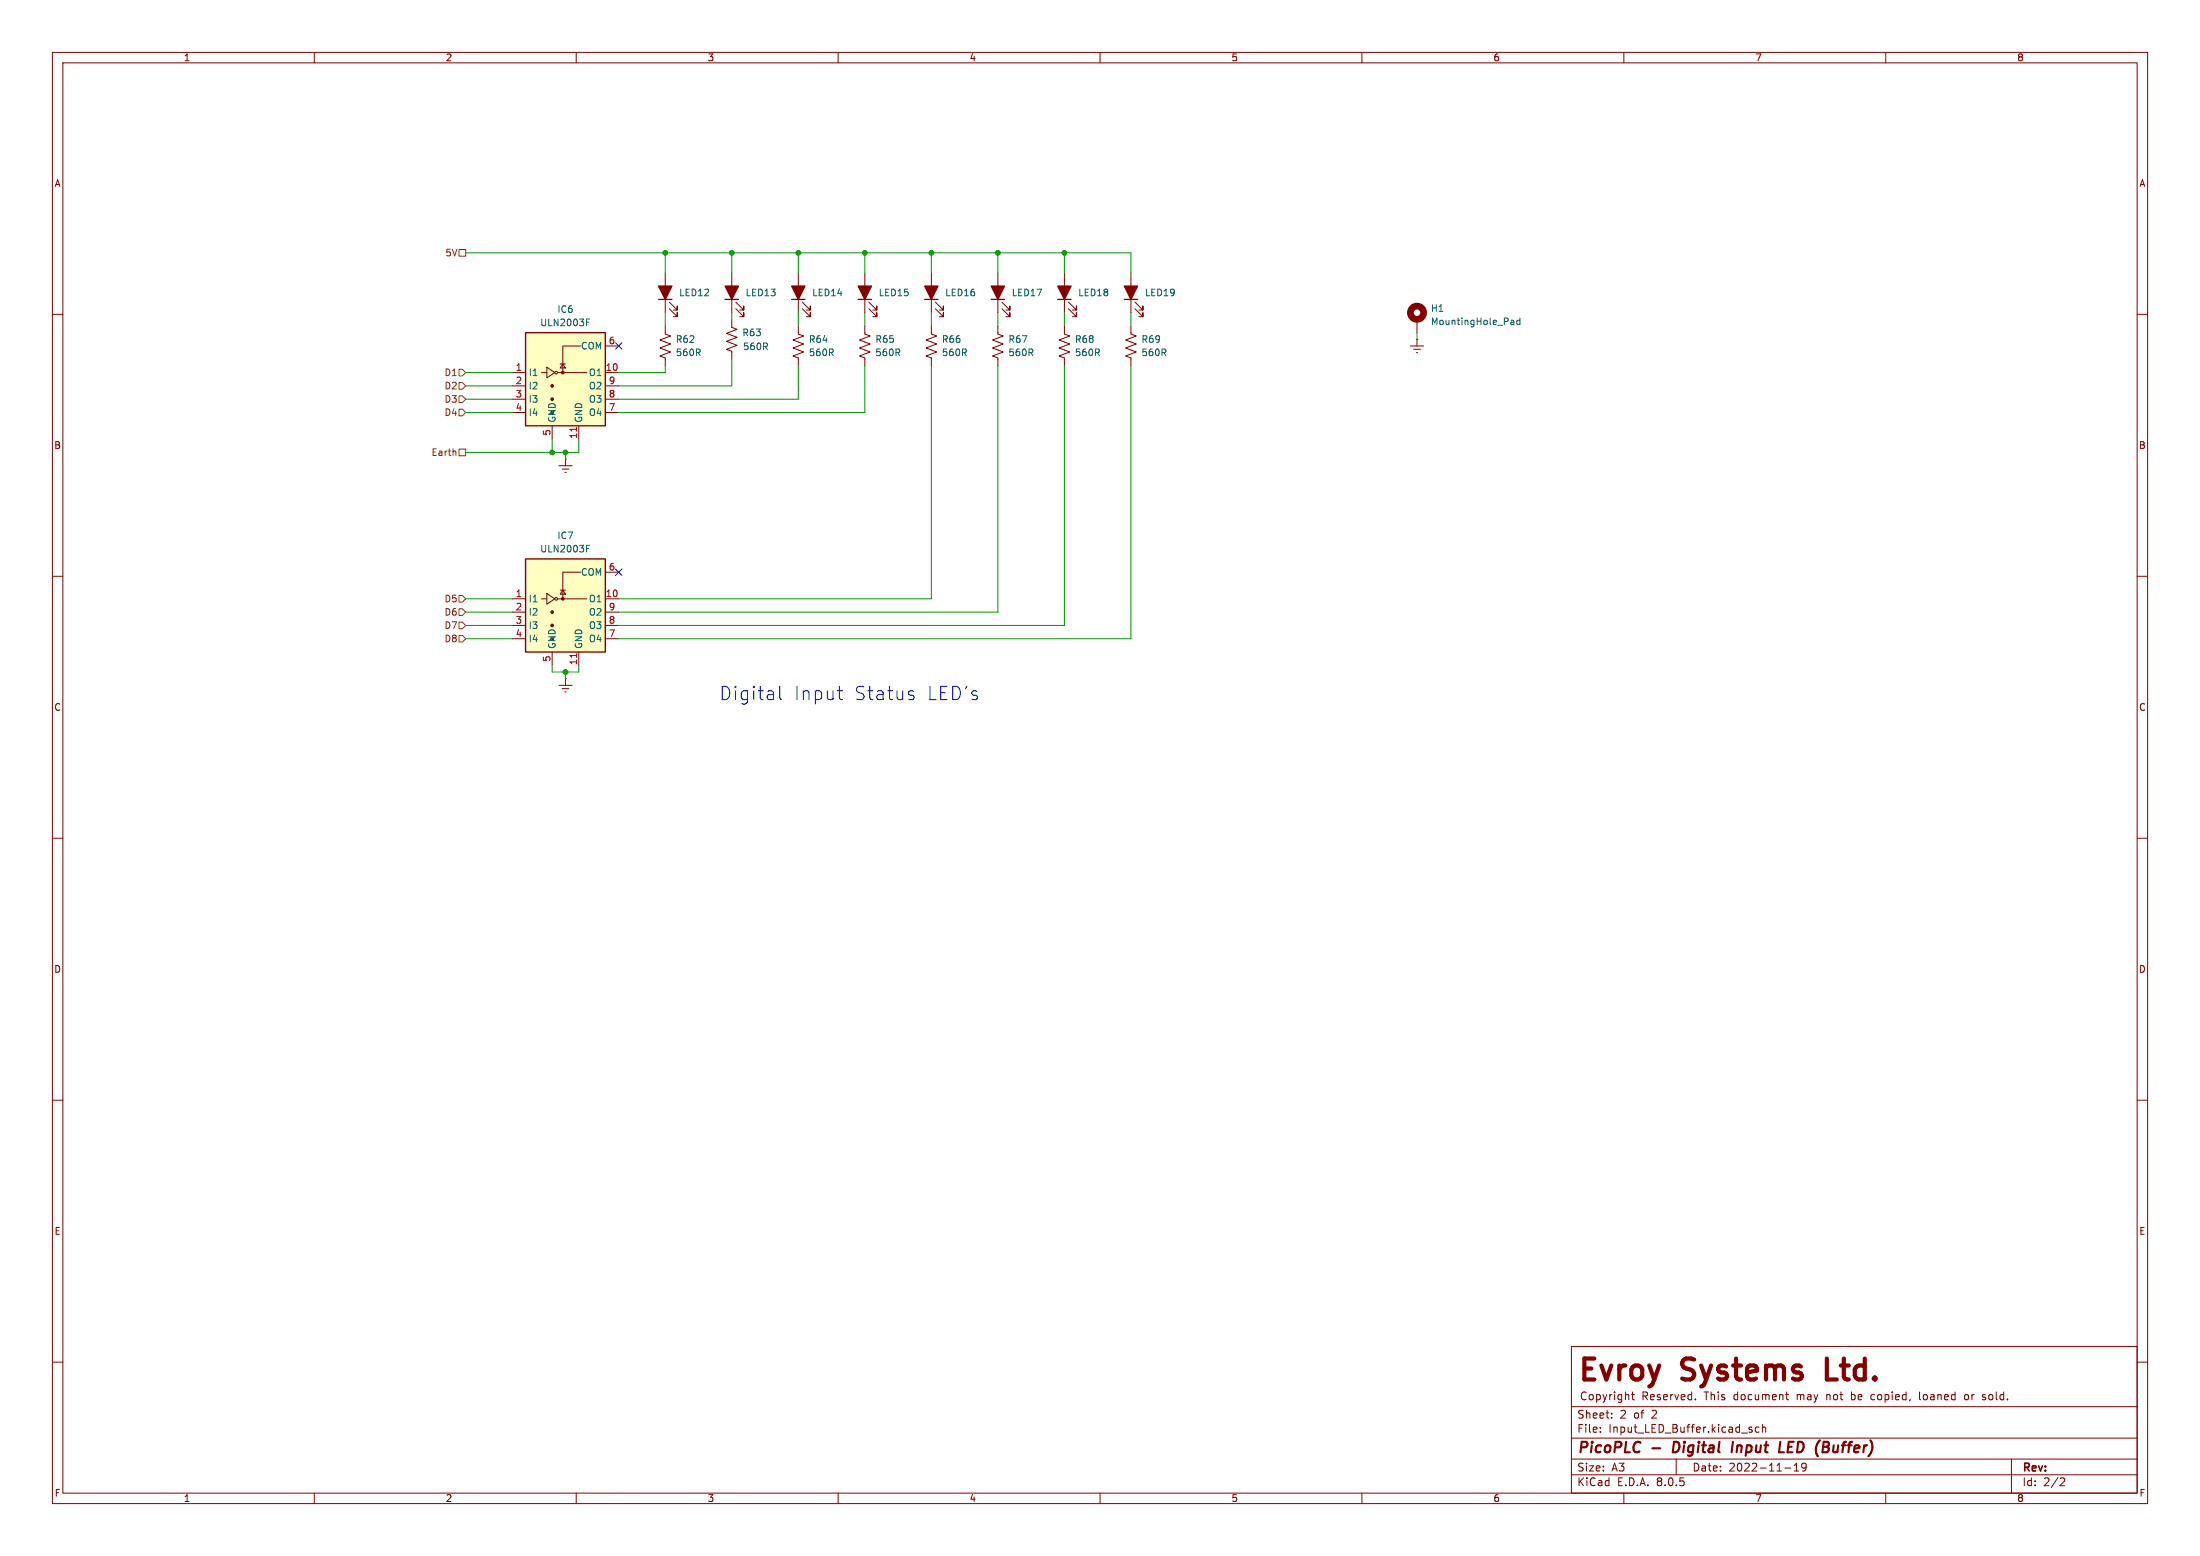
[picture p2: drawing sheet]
<svg xmlns="http://www.w3.org/2000/svg" width="420mm" height="297mm" viewBox="0 0 420 297" stroke-linecap="round" stroke-linejoin="round" font-family="sans-serif">
<g fill="none" stroke="#840000" stroke-width=".19">
<path d="M10 10h400v277h-400zM12 12h396v273h-396zM60 10v2M110 10v2M160 10v2M210 10v2M260 10v2M310 10v2M360 10v2M10 60h2M152.4 52.1v7.6M153.2 58.9l1.5 1.6v-.8v.8h-.8"/>
<path d="M153.2 57.7l1.5 1.5v-.8v.8h-.8M408 60h2M152.4 62.2v1.6l1 .3-2 .8 2 .8-2 .7 2 .8-2 .7 1 .4v1.6M190.5 62.2v1.6l1 .3-2 .8 2 .8-2 .7 2 .8-2 .7 1 .4v1.6M203.2 62.2v1.6l1 .3-2 .8 2 .8-2 .7 2 .8-2 .7 1 .4v1.6M269.2 66h2.6M269.9 66.7h1.2M270.4 67.3h.2M270.5 64.8h.1M270.5 64.8v1.2M10 110h2M408 110h2"/>
<path d="M10 160h2M408 160h2M10 210h2M408 210h2M10 260h2M300 257h108v28h-108zM408 260h2M300 278.5h108M300 274.5h108M300 268.5h108M305.5 273.2v.2M305.5 272.5v.1"/>
<path d="M307.7 270.5v.2M307.7 269.8v.1M320 278.5v3M334.1 272.9l.3 .1 .1 .2-.2 .2h-.3M334.1 272.4l.3 .1M335.8 272.5l-.4-.1-.3 .3 .1 .6h.6M336.4 272.5l.3-.1 .3 .1 .1 .9M336.4 271.9v1.5M342.5 279.7l.4-.4v1.5M344.8 279.9l-.3 .3h-.3l-.3-.3 .2-.5 .4-.1 .2 .1a.99 .99 0 0 1-.3 1.4h-.3M357.2 266.5v.5M366.4 265.7v1.3l.3 .2"/>
<path d="M375.5 266.2l-.3 .1-.2 .2 .1 .5 .4 .2M378.5 266.3h.5M378.5 266.6l.5 .2M379 267.1l-.4 .1M384 278.5v6.5M60 285v2M110 285v2M160 285v2M210 285v2M260 285v2M300 281.5h108M310 285v2"/>
<path d="M340.7 280.2h1.2M342.5 280.8h.9M360 285v2M393.5 282.1l.5 .1 .2 .3-1 1.1h1"/>
</g>
<path d="M319.6 275.2l-.3 2h.5M330.8 275.2l-.2 2M339.6 277.2h1M341.5 275.2l-.3 2h1M347.4 274.9l-.1 .1M348.2 275.2h.6l.3 .2M349.1 276.8l-.4 .4M349.1 275.8l-.4 .4 .3 .1 .1 .2" fill="none" stroke="#840000" stroke-width=".4"/>
<path d="M348.8 259.3v4h1.9" fill="none" stroke="#840000" stroke-width=".8"/>
<path d="M151.1 57.2h2.6" fill="none" stroke="#840000" stroke-width=".25"/>
<path d="M151.1 54.6h2.6l-1.3 2.6z" fill="#840000" stroke="#840000" stroke-width=".25"/>
<path d="M100.3 63.5h15.3v17.8h-15.3z" fill="#ffffc2"/>
<path d="M176.5 57.2h2.6M100.3 63.5h15.3v17.8h-15.3z" fill="none" stroke="#840000" stroke-width=".25"/>
<g fill="#840000" stroke="#840000" stroke-width=".19">
<circle cx="105.4" cy="76.2" r=".25"/>
<circle cx="105.4" cy="73.7" r=".25"/>
<circle cx="107.4" cy="71.1" r=".25"/>
</g>
<g fill="none" stroke="#840000" stroke-width=".19">
<path d="M177.8 52.1v7.6M178.6 58.9l1.5 1.6v-.8v.8h-.8M178.6 57.7l1.5 1.5v-.8v.8h-.8M97.8 71.1h2.5M97.8 73.7h2.5M97.8 76.2h2.5M97.8 78.7h2.5M103.4 71.1h1M104.4 70.1l1.5 1-1.5 1zM106.4 71.1h5.6M106.9 69.5h1M107.4 69.5l.5 .7h-1z"/>
<path d="M110.9 66h-3.5v5.1M115.6 71.1h2.5M115.6 73.7h2.5M115.6 76.2h2.5M115.6 78.7h2.5M115.6 66h2.5M177.8 62.2v1.6l1 .3-2 .8 2 .8-2 .7 2 .8-2 .7 1 .4v1.6M105.4 81.3v2.5M106.7 88.9h2.5M107.3 89.5h1.3M107.8 90.2h.3M107.9 87.6h.1"/>
<path d="M107.9 87.6v1.3M110.5 81.3v2.5"/>
<circle cx="106.2" cy="71.1" r=".25"/>
</g>
<path d="M110.1 81.6v.7" fill="none" stroke="#a90000" stroke-width=".19"/>
<path d="M112 61.5h.4M112 60.9h.6" fill="none" stroke="#006464" stroke-width=".19"/>
<path d="M176.5 54.6h2.6l-1.3 2.6z" fill="#840000" stroke="#840000" stroke-width=".25"/>
<path d="M100.3 106.7h15.3v17.8h-15.3z" fill="#ffffc2"/>
<path d="M125.7 57.2h2.6M138.4 57.2h2.6M163.8 57.2h2.6M189.2 57.2h2.6M201.9 57.2h2.6M214.6 57.2h2.6M100.3 106.7h15.3v17.8h-15.3z" fill="none" stroke="#840000" stroke-width=".25"/>
<g fill="#840000" stroke="#840000" stroke-width=".19">
<circle cx="105.4" cy="119.4" r=".25"/>
<circle cx="105.4" cy="116.8" r=".25"/>
<circle cx="107.4" cy="114.3" r=".25"/>
</g>
<g fill="none" stroke="#840000" stroke-width=".19">
<path d="M127 52.1v7.6M127.8 58.9l1.5 1.6v-.8v.8h-.8M127.8 57.7l1.5 1.5v-.8v.8h-.8M139.7 52.1v7.6M140.5 58.9l1.5 1.6v-.8v.8h-.8M140.5 57.7l1.5 1.5v-.8v.8h-.8M165.1 52.1v7.6M165.9 58.9l1.5 1.6v-.8v.8h-.8M165.9 57.7l1.5 1.5v-.8v.8h-.8M190.5 52.1v7.6M191.3 58.9l1.5 1.6v-.8v.8h-.8M191.3 57.7l1.5 1.5v-.8v.8h-.8"/>
<path d="M203.2 52.1v7.6M204 58.9l1.5 1.6v-.8v.8h-.8M204 57.7l1.5 1.5v-.8v.8h-.8M215.9 52.1v7.6M216.7 58.9l1.5 1.6v-.8v.8h-.8M216.7 57.7l1.5 1.5v-.8v.8h-.8M127 62.2v1.6l1 .3-2 .8 2 .8-2 .7 2 .8-2 .7 1 .4v1.6M139.7 61v1.5l1 .4-2 .7 2 .8-2 .8 2 .7-2 .8 1 .4v1.5M165.1 62.2v1.6l1 .3-2 .8 2 .8-2 .7 2 .8-2 .7 1 .4v1.6M215.9 62.2v1.6l1 .3-2 .8 2 .8-2 .7 2 .8-2 .7 1 .4v1.6M270.5 61v2.5M97.8 114.3h2.5"/>
<path d="M97.8 116.8h2.5M97.8 119.4h2.5M103.4 114.3h1M104.4 113.3l1.5 1-1.5 1zM106.4 114.3h5.6M106.9 112.6h1M107.4 112.6l.5 .8h-1zM110.9 109.2h-3.5v5.1M115.6 114.3h2.5M115.6 116.8h2.5M115.6 119.4h2.5M115.6 109.2h2.5"/>
<path d="M97.8 121.9h2.5M105.4 124.5v2.5M106.7 130.8h2.5M107.3 131.4h1.3M107.8 132.1h.3M107.9 129.5h.1M107.9 129.5v1.3M110.5 124.5v2.5M115.6 121.9h2.5"/>
<circle cx="106.2" cy="114.3" r=".25"/>
</g>
<path d="M110.1 124.8v.7" fill="none" stroke="#a90000" stroke-width=".19"/>
<path d="M288.6 61.1l.4 .2v.7M289 61.9l-.4 .1M289 61.4l-.4 .1M290.2 61.2l-.4-.1-.3 .3 .2 .5h.5M290.2 60.7v1.3M112 104.7h.4M112 104.1h.6" fill="none" stroke="#006464" stroke-width=".19"/>
<g fill="#840000" stroke="#840000" stroke-width=".25">
<path d="M214.6 54.6h2.6l-1.3 2.6z"/>
<path d="M163.8 54.6h2.6l-1.3 2.6z"/>
<path d="M201.9 54.6h2.6l-1.3 2.6z"/>
<path d="M189.2 54.6h2.6l-1.3 2.6z"/>
<path d="M125.7 54.6h2.6l-1.3 2.6z"/>
<path d="M138.4 54.6h2.6l-1.3 2.6z"/>
</g>
<circle cx="270.5" cy="59.7" r="1.27" fill="none" stroke="#840000" stroke-width="1.3"/>
<path d="M87.6 47.6h1.3v1.3h-1.3zM87.6 70.5h.7l.6 .6-.6 .7h-.7zM87.6 75.6h.7l.6 .6-.6 .6h-.7zM87.6 78.1h.7l.6 .6-.6 .7h-.7zM87.6 73h.7l.6 .7-.6 .6h-.7zM87 86.2v.7M87.6 85.7h1.3v1.3h-1.3zM87.6 118.7h.7l.6 .7-.6 .6h-.7zM87.6 116.2h.7l.6 .6-.6 .7h-.7zM87.6 113.7h.7l.6 .6-.6 .6h-.7zM87.6 121.3h.7l.6 .6-.6 .7h-.7z" fill="none" stroke="#725600" stroke-width=".19"/>
<path d="M148.9 131v2.2l.3 .3M159.9 131.8h.9M160.4 133.4l.4 .1M173.8 131.8l.6 .2M173.8 132.7l.6 .1 .1 .4-.3 .3h-.5" fill="none" stroke="#0000c2" stroke-width=".19"/>
<g fill="none" stroke="#009600" stroke-width=".19">
<path d="M88.9 48.3h127v3.8M127 48.3v3.8M127 59.7v2.5M139.7 48.3v3.8M139.7 59.7v1.3M152.4 48.3v3.8M152.4 59.7v2.5M165.1 48.3v3.8M165.1 59.7v2.5M177.8 48.3v3.8M177.8 59.7v2.5M190.5 48.3v3.8"/>
<path d="M190.5 59.7v2.5M203.2 48.3v3.8M203.2 59.7v2.5M215.9 59.7v2.5M88.9 78.7h8.9M88.9 76.2h8.9M88.9 73.7h8.9M88.9 71.1h8.9M127 69.9v1.2h-8.9M139.7 68.6v5.1h-21.6M152.4 69.9v6.3h-34.3M165.1 69.9v8.8h-47"/>
<path d="M177.8 69.9v44.4h-59.7M190.5 69.9v46.9h-72.4M203.2 69.9v49.5h-85.1M215.9 69.9v52h-97.8M270.5 63.5v1.3M105.4 83.8v2.6M107.9 86.4v1.2M110.5 83.8v2.6h-21.6M88.9 116.8h8.9M88.9 114.3h8.9M88.9 119.4h8.9M88.9 121.9h8.9"/>
<path d="M105.4 127v1.3h5.1v-1.3M107.9 128.3v1.2"/>
</g>
<path d="M117.5 65.4l1.2 1.2M118.7 65.4l-1.2 1.2M117.5 108.6l1.2 1.2M118.7 108.6l-1.2 1.2" fill="none" stroke="#000084" stroke-width=".19"/>
<g fill="#009600" stroke="#009600" stroke-width=".19">
<circle cx="177.8" cy="48.3" r=".46"/>
<circle cx="152.4" cy="48.3" r=".46"/>
<circle cx="165.1" cy="48.3" r=".46"/>
<circle cx="190.5" cy="48.3" r=".46"/>
<circle cx="203.2" cy="48.3" r=".46"/>
<circle cx="139.7" cy="48.3" r=".46"/>
<circle cx="105.4" cy="86.4" r=".46"/>
<circle cx="127" cy="48.3" r=".46"/>
<circle cx="107.9" cy="128.3" r=".46"/>
<circle cx="107.9" cy="86.4" r=".46"/>
</g>
<g font-size="5.6" fill="#840000">
<text x="301" y="264.7">Evroy</text>
<text x="321.4" y="264.7">Systems</text>
<text x="350.5" y="264.7">Ltd.</text>
</g>
<g font-size="3.5" fill="#0000c2">
<text x="137.2" y="133.9">Digital</text>
<text x="151.4" y="133.9">Input</text>
<text x="162.8" y="133.9">Status</text>
<text x="176.7" y="133.9">LED's</text>
</g>
<g font-size="2.8" fill="#840000">
<text x="301" y="277.9">PicoPLC</text>
<text x="315.4" y="277.9">-</text>
<text x="320.2" y="277.9">Digital</text>
<text x="332.2" y="277.9">Input</text>
<text x="342.1" y="277.9">LED</text>
<text x="349.8" y="277.9">(Buffer)</text>
</g>
<g font-size="2.1" fill="#840000">
<text x="301.5" y="267.5">Copyright</text>
<text x="313.4" y="267.5">Reserved.</text>
<text x="325.4" y="267.5">This</text>
<text x="331.1" y="267.5">document</text>
<text x="343.3" y="267.5">may</text>
<text x="349.1" y="267.5">not</text>
<text x="353.9" y="267.5">be</text>
<text x="357.9" y="267.5">copied,</text>
<text x="367.2" y="267.5">loaned</text>
<text x="376" y="267.5">or</text>
<text x="379.6" y="267.5">sold.</text>
<text x="301" y="273.7">File:</text>
<text x="301" y="271">Sheet:</text>
<text x="307.1" y="273.7">Input_LED_Buffer.kicad_sch</text>
<text x="309.2" y="271">2</text>
<text x="311.9" y="271">of</text>
<text x="315.5" y="271">2</text>
<text x="301" y="281.1">Size:</text>
<text x="307.6" y="281.1">A3</text>
<text x="323" y="281.1">Date:</text>
<text x="330" y="281.1">2022-11-19</text>
<text x="386" y="281.3">Rev:</text>
<text x="301" y="283.9">KiCad</text>
<text x="308.7" y="283.9">E.D.A.</text>
<text x="316.3" y="283.9">8.0.5</text>
<text x="386" y="283.9">Id:</text>
<text x="390.1" y="283.9">2/2</text>
</g>
<g font-size="1.8" fill="#840000">
<text x="35" y="11.9">1</text>
<text x="85" y="11.9">2</text>
<text x="135" y="11.9">3</text>
<text x="185" y="11.9">4</text>
<text x="235" y="11.9">5</text>
<text x="285" y="11.9">6</text>
<text x="335" y="11.9">7</text>
<text x="385" y="11.9">8</text>
<text x="10.3" y="35.9">A</text>
<text x="408.3" y="35.9">A</text>
<text x="10.3" y="85.9">B</text>
<text x="408.2" y="85.9">B</text>
<text x="10.3" y="135.9">C</text>
<text x="408.2" y="135.9">C</text>
<text x="10.3" y="185.9">D</text>
<text x="408.2" y="185.9">D</text>
<text x="10.3" y="235.9">E</text>
<text x="408.3" y="235.9">E</text>
<text x="10.3" y="285.9">F</text>
<text x="35" y="286.9">1</text>
<text x="85" y="286.9">2</text>
<text x="135" y="286.9">3</text>
<text x="185" y="286.9">4</text>
<text x="235" y="286.9">5</text>
<text x="285" y="286.9">6</text>
<text x="335" y="286.9">7</text>
<text x="385" y="286.9">8</text>
<text x="408.3" y="285.9">F</text>
</g>
<g font-size="1.8" fill="#725600">
<text x="84.9" y="49.1">5V</text>
<text x="84.8" y="72">D1</text>
<text x="84.8" y="77.1">D3</text>
<text x="84.8" y="74.5">D2</text>
<text x="84.8" y="79.6">D4</text>
<text x="82.3" y="87.2">Earth</text>
<text x="84.8" y="117.7">D6</text>
<text x="84.8" y="115.2">D5</text>
<text x="84.8" y="120.2">D7</text>
<text x="84.8" y="122.8">D8</text>
</g>
<g font-size="1.8" fill="#006464">
<text x="106.3" y="59.9">IC6</text>
<text x="129.5" y="56.7">LED12</text>
<text x="142.2" y="56.7">LED13</text>
<text x="154.9" y="56.7">LED14</text>
<text x="167.6" y="56.7">LED15</text>
<text x="180.3" y="56.7">LED16</text>
<text x="193" y="56.7">LED17</text>
<text x="205.7" y="56.7">LED18</text>
<text x="218.4" y="56.7">LED19</text>
<text x="273.1" y="59.7">H1</text>
<text x="103" y="62.5">ULN2003F</text>
<text x="128.9" y="65.6">R62</text>
<text x="141.6" y="64.4">R63</text>
<text x="154.3" y="65.6">R64</text>
<text x="167" y="65.6">R65</text>
<text x="179.7" y="65.6">R66</text>
<text x="192.4" y="65.6">R67</text>
<text x="205.1" y="65.6">R68</text>
<text x="217.8" y="65.6">R69</text>
<text x="273.1" y="62.3">MountingHole_Pad</text>
<text x="100.8" y="72">I1</text>
<text x="110.8" y="66.9">COM</text>
<text x="112.3" y="72">O1</text>
<text x="128.9" y="68.2">560R</text>
<text x="141.7" y="67">560R</text>
<text x="154.3" y="68.2">560R</text>
<text x="167" y="68.2">560R</text>
<text x="179.7" y="68.2">560R</text>
<text x="192.4" y="68.2">560R</text>
<text x="205.1" y="68.2">560R</text>
<text x="217.8" y="68.2">560R</text>
<text x="100.8" y="74.5">I2</text>
<text x="100.8" y="77.1">I3</text>
<text x="112.3" y="77.1">O3</text>
<text x="112.3" y="74.5">O2</text>
<text x="100.8" y="79.6">I4</text>
<text x="106.3" y="80.8" transform="rotate(-90 106.3 80.8)">GND</text>
<text x="111.4" y="80.8" transform="rotate(-90 111.4 80.8)">GND</text>
<text x="112.3" y="79.6">O4</text>
<text x="103" y="105.6">ULN2003F</text>
<text x="106.3" y="103.1">IC7</text>
<text x="110.8" y="110.1">COM</text>
<text x="100.8" y="115.2">I1</text>
<text x="100.8" y="117.7">I2</text>
<text x="112.3" y="115.2">O1</text>
<text x="112.3" y="117.7">O2</text>
<text x="100.8" y="120.2">I3</text>
<text x="100.8" y="122.8">I4</text>
<text x="106.3" y="124" transform="rotate(-90 106.3 124)">GND</text>
<text x="111.4" y="124" transform="rotate(-90 111.4 124)">GND</text>
<text x="112.3" y="122.8">O4</text>
<text x="112.3" y="120.2">O3</text>
</g>
<g font-size="1.8" fill="#a90000">
<text x="116.1" y="65.8">6</text>
<text x="98.4" y="70.9">1</text>
<text x="115.5" y="70.9">10</text>
<text x="98.4" y="73.4">2</text>
<text x="98.4" y="75.9">3</text>
<text x="116.1" y="75.9">8</text>
<text x="116.1" y="73.4">9</text>
<text x="98.4" y="78.5">4</text>
<text x="105.2" y="83.3" transform="rotate(-90 105.2 83.3)">5</text>
<text x="110.2" y="83.9" transform="rotate(-90 110.2 83.9)">11</text>
<text x="116.1" y="78.5">7</text>
<text x="116.1" y="109">6</text>
<text x="98.4" y="114">1</text>
<text x="98.4" y="116.6">2</text>
<text x="98.4" y="119.1">3</text>
<text x="115.5" y="114">10</text>
<text x="116.1" y="119.1">8</text>
<text x="116.1" y="116.6">9</text>
<text x="98.4" y="121.7">4</text>
<text x="116.1" y="121.7">7</text>
<text x="105.2" y="126.4" transform="rotate(-90 105.2 126.4)">5</text>
<text x="110.2" y="127" transform="rotate(-90 110.2 127)">11</text>
</g>
</svg>
